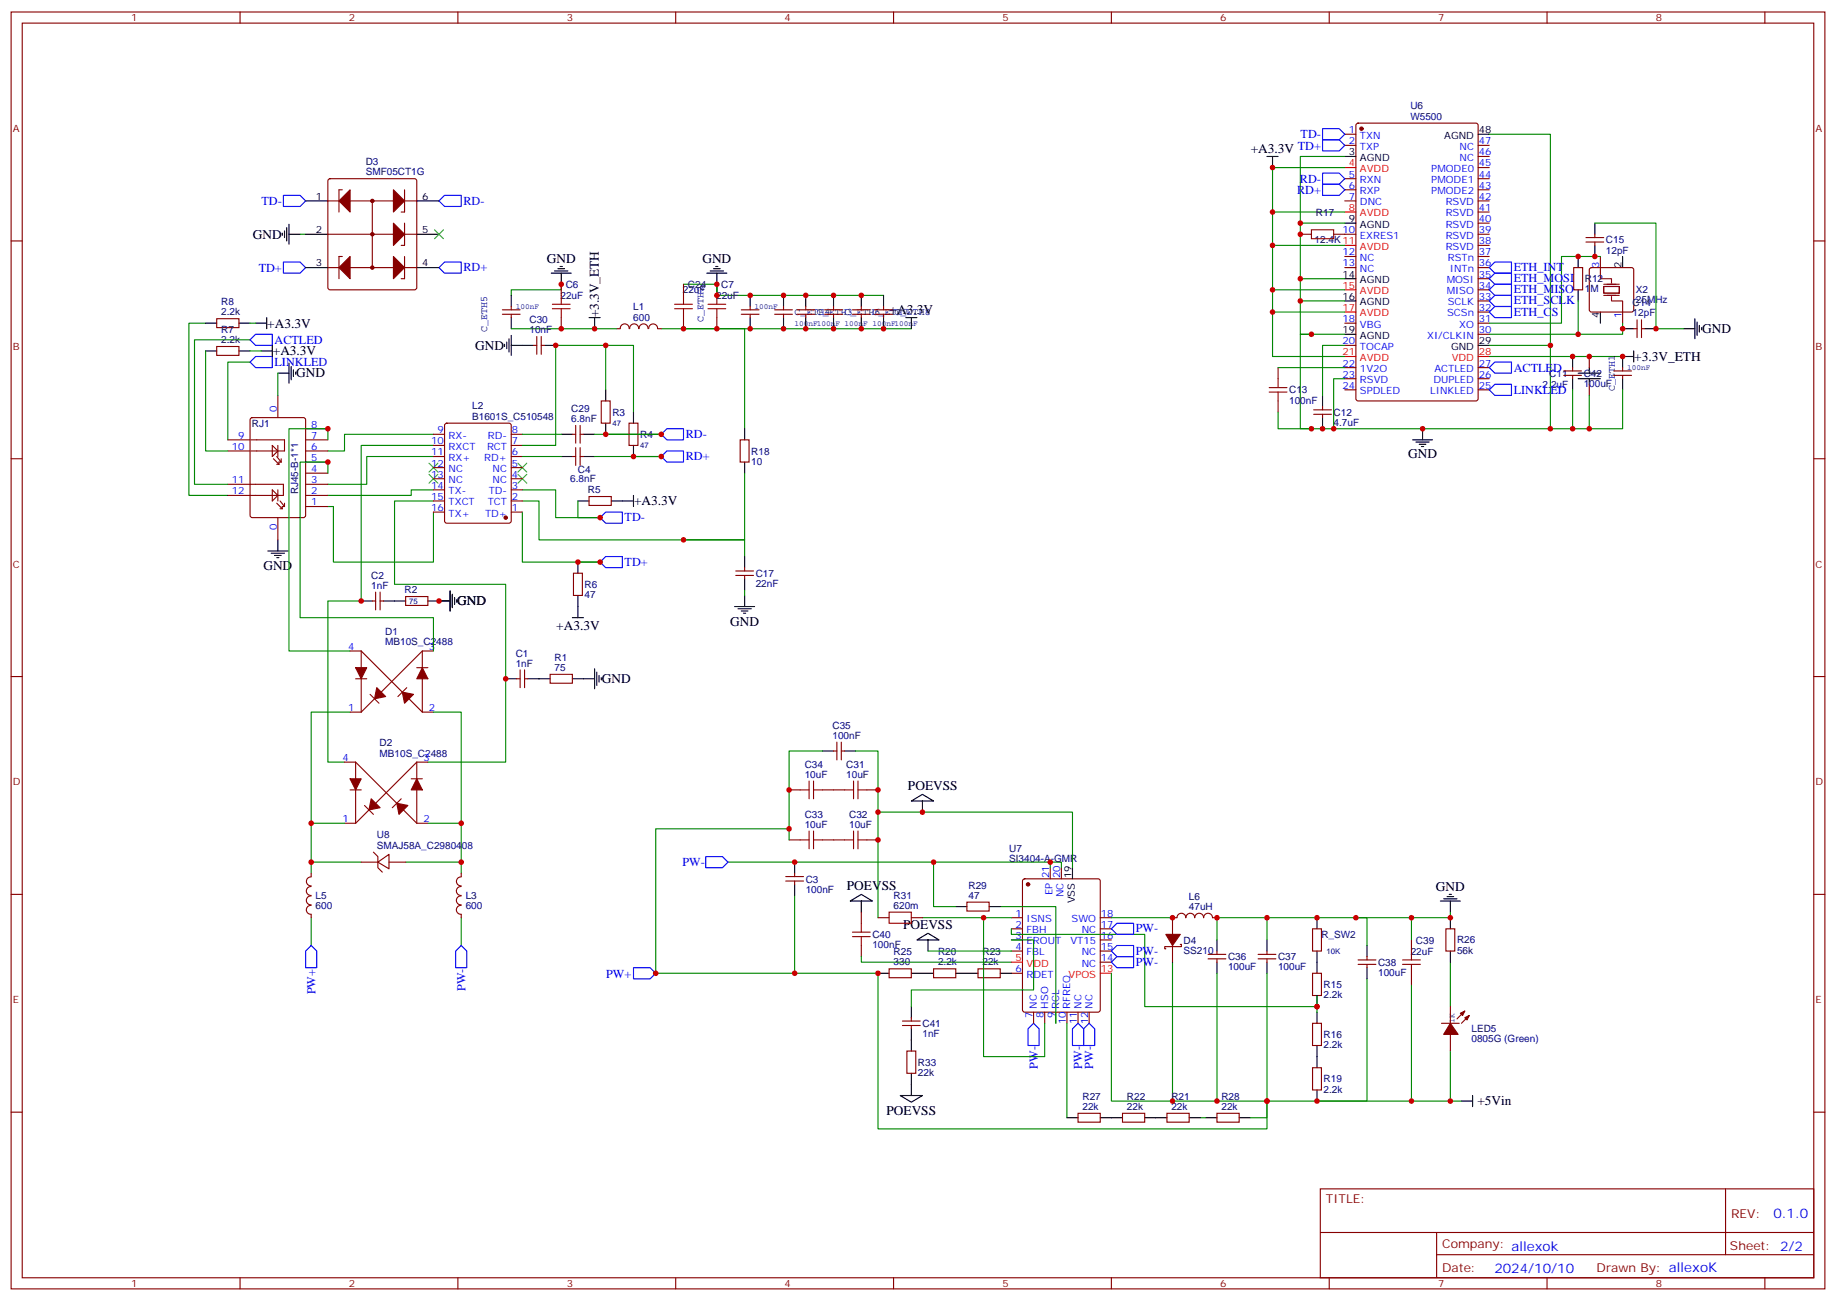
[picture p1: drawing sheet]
<svg xmlns="http://www.w3.org/2000/svg" width="583mm" height="413mm" viewBox="0 0 583 413" stroke-linecap="round" stroke-linejoin="round" font-family="sans-serif">
<g fill="none" stroke="#870000" stroke-width=".35">
<path d="M3.5 3.8h575.8v405.4h-575.8zM7.1 7.3h568.6v398.3h-568.6zM76.2 3.8v3.5M145.3 3.8v3.5M214.5 3.8v3.5M283.6 3.8v3.5M352.8 3.8v3.5M421.9 3.8v3.5M491.1 3.8v3.5M560.2 3.8v3.5M3.5 76.5h3.6M575.7 76.5h3.6"/>
<path d="M245.9 98.4h5.6M245.9 99.8h5.6M248.7 97.3v1.1M248.7 99.8v1M68.8 101.2h7v2.8h-7zM68.8 110h7v2.8h-7zM3.5 145.6h3.6M575.7 145.6h3.6M3.5 214.8h3.6M575.7 214.8h3.6M3.5 283.9h3.6M575.7 283.9h3.6"/>
<path d="M3.5 353.1h3.6M575.7 353.1h3.6M419.1 377.4h156.6v28.2h-156.6zM547.7 377.4v20.9M419.1 391.2h156.5M456 398.3h119.6M456 391.2v14.2M76.2 405.6v3.6M145.3 405.6v3.6M214.5 405.6v3.6M283.6 405.6v3.6M352.8 405.6v3.6"/>
<path d="M421.9 405.6v3.6M491.1 405.6v3.6M560.2 405.6v3.6"/>
</g>
<path d="M95.2 74.4h1.8M65.3 102.6h-5.3v54.7h12.3M65.3 111.4v31.8h7M209.9 104.4h79.4" fill="none" stroke="#008700" stroke-width=".35"/>
<g fill="none" stroke="#000" stroke-width=".35">
<path d="M89.6 74v.7M90.3 73.3v2.1M91 72.2v4.3M91.7 71.2v6.3M91.7 74.4h3.5M248.7 93.8v3.5M65.3 102.6h3.5M65.3 111.4h3.5M75.8 102.6h3.6M75.8 111.4h3.6M88.2 118.5h3.5M91.7 115.3v6.3"/>
<path d="M92.4 116.3v4.3M93.1 117.4v2.1M93.8 118.1v.7M248.7 100.8v3.6"/>
</g>
<path d="M90 62h5.2l1.8 1.8-1.8 1.7h-5.2zM141.1 62h5.3v3.5h-5.3l-1.8-1.7zM90 83.2h5.2l1.8 1.7-1.8 1.8h-5.2zM141.1 83.2h5.3v3.5h-5.3l-1.8-1.8z" fill="none" stroke="#00f" stroke-width=".35"/>
<path d="M104.3 56.9l.5-.2h26.8l.5 .2 .2 .5v33.9l-.2 .5-.5 .2h-26.8l-.5-.2-.2-.5v-33.9z" fill="#fff" stroke="#870000" stroke-width=".35"/>
<g fill="none" stroke="#000" stroke-width=".35">
<path d="M402.2 49.7h3.5M403.9 49.7v3.5M426.9 49.7h3.5M469.2 42.6h3.5M97 63.8h7.1M97 74.4h7.1M132.3 63.8h7M132.3 74.4h7M426.9 70.8h3.5M506.2 70.8v3.6M506.2 77.9v3.5M97 84.9h7.1"/>
<path d="M132.3 84.9h7M162.3 93.8v3.5M175 86.7h6.3M176 86h4.3M177.1 85.3h2.1M177.8 84.6h.7M178.2 86.7v3.5M224.4 86.7h6.3M225.4 86h4.3M226.5 85.3h2.1M227.2 84.6h.7M227.5 86.7v3.5"/>
<path d="M238.1 93.8v3.5M255.8 93.8v3.5M264.6 93.8v3.5M273.4 93.8v3.5M280.5 93.8v3.5M426.9 88.5h3.5M426.9 95.5h3.5M500.9 81.4v3.5M500.9 92v3.5M508 99.1v3.5M515.1 81.4v3.5M81.1 102.6h3.6"/>
<path d="M82.9 111.4h3.5M84.7 100.8v3.6M86.4 109.6v3.6M160.2 109.3v.7M160.9 108.6v2.1M161.6 107.5v4.3M162.3 100.8v3.6M162.3 106.5v6.3M162.3 109.6h7M172.9 109.6h3.5M187 100.8h3.5M188.7 100.8v3.6"/>
<path d="M238.1 100.8v3.6M255.8 100.8v3.6M264.6 100.8v3.6M273.4 100.8v3.6M280.5 100.8v3.6M287.5 100.8h3.5M289.3 100.8v3.6M426.9 106.1h3.5M469.2 109.6h3.5M499.2 113.2v3.5M500.9 118.5h7.1M504.5 116.7v1.8"/>
<path d="M515.1 104.4h3.5M518.6 113.2h-3.5v3.5M518.6 111.4v3.5M522.1 104.4h3.5M534.5 104.4h3.5M538 101.2v6.3M538.7 102.2v4.3M539.4 103.3v2.1M540.1 104v.7M178.2 137.9h3.5M185.2 137.9h3.5M192.3 123.8v3.5"/>
<path d="M192.3 134.3v3.6M201.1 130.8v3.5M236.4 136.1v3.5M419.8 125.5v3.5M419.8 132.6v3.5M448.4 139.6h6.3M451.6 136.1v3.5M499.2 120.2v3.6M500.9 120.2h7.1M504.5 120.2v1.8M515.1 120.2v3.6M178.2 144.9h3.5"/>
<path d="M183.4 159h3.6M185.2 144.9h3.5M194 159h7.1M201.1 141.4v3.5M201.1 157.3v3.5M236.4 146.7v3.5M449.4 140.3h4.3M450.5 141h2.1M451.2 141.7h.7M85 174.9h6.4M86.1 175.6h4.2M87.1 176.3h2.2"/>
<path d="M87.8 177h.7M88.2 171.4v3.5M183.4 178.4v3.6M236.4 176.7v3.5M114.7 190.8h3.5M121.7 190.8h7.1M135.8 190.8h7.1M142.9 187.6v6.4M143.6 188.7v4.2M144.3 189.7v2.1M145 190.4v.7M181.7 196.1h3.5"/>
<path d="M183.4 189v7.1M233.2 192.5h6.3M234.2 193.3h4.3M235.3 194h2.1M236 194.7h.7M236.4 183.7v3.6M236.4 189v3.5M160.5 215.5h3.5M167.6 215.5h7M181.7 215.5h7M188.7 212.3v6.4M189.4 213.4v4.2"/>
<path d="M190.1 214.4v2.1M190.9 215.1v.7M261.1 238.4h3.5M268.1 238.4h3.5M289.3 254.3l3.5-2.1 3.5 2.1zM292.8 254.3v3.5M252.2 273.7v3.5M340.4 275.4v3.6M252.2 280.7v3.6M269.9 286l3.5-2.1 3.5 2.1zM273.4 286v3.6M291 298.4l3.6-2.1 3.5 2.1z"/>
<path d="M294.6 298.4v3.5M303.4 287.8h3.5M314 287.8h3.5M386.3 298.4v3.5M402.2 298.4v3.5M418 291.3v3.6M457.2 286h6.3M458.3 285.3h4.2M459.3 284.6h2.1M460 283.9h.7M460.4 286v3.6M460.4 291.3v3.6"/>
<path d="M278.7 309h3.5M289.3 319.5v3.6M289.3 309h7M303.4 309h7M317.5 309h3.5M386.3 305.4v3.6M402.2 305.4v3.6M418 301.9v7.1M418 316v3.5M433.9 300.1v3.6M433.9 307.2v3.5M460.4 301.9v3.5"/>
<path d="M289.3 326.6v7.1M418 321.3v3.5M418 331.9v7M285.8 347.8h7l-3.5 2.1zM289.3 340.7v7.1M338.7 354.8h3.5M349.2 354.8h7.1M363.4 354.8h7M377.5 354.8h3.5M382.8 354.8h3.5M393.3 354.8h3.6M418 346v3.5"/>
<path d="M463.9 349.5h3.5M467.4 347.8v3.5"/>
</g>
<g fill="none" stroke="#870000" stroke-width=".35">
<path d="M430.6 39.3l.5-.2h37.4l.6 .4 .1 87.1-.5 .6-37.6 .1-.7-.5v-87zM426.9 42.6h3.5M426.9 46.1h3.5M426.9 56.7h3.5M469.2 46.1h3.5M469.2 56.7h3.5M469.2 53.2h3.5M469.2 49.7h3.5M104.1 63.8h28.2M104.1 74.4h28.2M108.7 60.3h-1.1v7M118.2 63.8v21.1"/>
<path d="M128.4 60.3v7h-1M128.4 70.8v7.1h-1M412.7 74.4h3.6M423.3 74.4h7.1M426.9 63.8h3.5M426.9 60.3h3.5M469.2 63.8h3.5M469.2 74.4h3.5M469.2 60.3h3.5M469.2 67.3h3.5M469.2 77.9h3.5M469.2 70.8h3.5"/>
<path d="M503.4 75.4h5.7M503.4 76.8h5.7M506.2 74.4v1M506.2 76.8v1.1M104.1 84.9h28.2M108.7 81.4h-1.1v7.1M128.4 81.4v7.1h-1M159.5 99.8h5.6M159.5 98.4h5.6M162.3 97.3v1.1M162.3 99.8v1M178.2 90.2v3.6"/>
<path d="M217 90.2v3.6M227.5 90.2v3.6M235.3 99.8h5.6M235.3 98.4h5.6M238.1 97.3v1.1M238.1 99.8v1M252.9 99.8h5.7M252.9 98.4h5.7M255.8 97.3v1.1M255.8 99.8v1M261.8 99.8h5.6M261.8 98.4h5.6"/>
<path d="M264.6 97.3v1.1M264.6 99.8v1M270.6 99.8h5.6M270.6 98.4h5.6M273.4 97.3v1.1M273.4 99.8v1M277.6 99.8h5.7M277.6 98.4h5.7M280.5 97.3v1.1M280.5 99.8v1M426.9 84.9h3.5M426.9 81.4h3.5"/>
<path d="M469.2 84.9h3.5M469.2 88.5h3.5M469.2 81.4h3.5M469.2 99.1h3.5M469.2 95.5h3.5M469.2 92h3.5M499.5 84.9h2.9v7.1h-2.9zM504.7 85.2l.5-.3h12.7l.5 .3 .2 .5v12.7l-.3 .5-.4 .2h-12.7l-.5-.3-.2-.4v-12.7zM508 81.4v3.5M515.1 99.1v3.5M169.3 109.6h1.1M170.4 106.8v5.7"/>
<path d="M171.8 109.6h1.1M171.8 106.8v5.7M178.2 100.8v3.6M199.7 104.3a1.41 1.41 0 0 0-1.4-1.5 1.41 1.41 0 0 0-1.4 1.5l-1.1 .1M199.9 104.3a1.41 1.41 0 0 1 1.4-1.5 1.41 1.41 0 0 1 1.4 1.5M202.9 104.3a1.41 1.41 0 0 1 1.4-1.5 1.41 1.41 0 0 1 1.4 1.5M205.9 104.3a1.41 1.41 0 0 1 1.4-1.5 1.41 1.41 0 0 1 1.4 1.5M208.8 104.4h1.1M217 100.8v3.6M227.5 100.8v3.6M405.7 116.7v3.5M426.9 102.6h3.5"/>
<path d="M426.9 109.6h3.5M426.9 116.7h3.5M469.2 102.6h3.5M469.2 116.7h3.5M469.2 106.1h3.5M496.4 119.2h5.6M496.4 117.8h5.6M499.2 116.7v1.1M499.2 119.2v1M504.5 113.2v3.5M512.2 119.2h5.7M512.2 117.8h5.7"/>
<path d="M515.1 116.7v1.1M515.1 119.2v1M518.6 104.4h1M519.6 101.5v5.7M521.1 104.4h1M521.1 101.5v5.7M72.3 139.6h7.1M79.6 132.8l.5-.2h16.2l.7 .4v30.6l-.4 .7h-16.5l-.7-.4v-30.6zM79.7 139.6h10.6v3.6h-10.6M88.2 125.5v7.1M97 139.6h7.1M97 136.1h7.1"/>
<path d="M137.6 137.9h3.5M141.3 134.5l.5-.2h19.8l.6 .5 .1 30.6-.5 .6-20 .1-.6-.5-.1-30.6zM162.3 137.9h3.5M181.7 137.9h1M182.7 135v5.7M184.1 137.9h1.1M184.1 135v5.7M190.9 127.3h2.8v7h-2.8zM199.7 134.3h2.8v7.1h-2.8zM234.9 139.6h2.9v7.1h-2.9zM405.7 127.3v3.5M417 131.5h5.6"/>
<path d="M417 130.1h5.6M419.8 129v1.1M419.8 131.5v1.1M426.9 120.2h3.5M426.9 123.8h3.5M469.2 120.2h3.5M469.2 123.8h3.5M504.5 122v3.5M72.3 143.2h7.1M72.3 153.7h17.7v3.6h-17.7M86.4 141.4l1.8 1.8-1.8 1.7zM86.4 155.5l1.8 1.8-1.8 1.7z"/>
<path d="M86.8 145.6l1.7 1.8M87.8 144.9l1.5 1.8M87.8 147.4h.7M87.8 159.7l1.8 1.8M88.2 141.4v3.5M88.2 155.5v3.5M88.9 159l1.4 1.8M89.3 146.7h-.8v.7M89.3 145.6v1.1M90.3 159.7v1.1M97 143.2h7.1M97 153.7h7.1"/>
<path d="M97 157.3h7.1M97 146.7h7.1M97 150.2h7.1M137.6 159h3.5M137.6 155.5h3.5M137.6 152h3.5M137.6 148.4h3.5M137.6 144.9h3.5M137.6 141.4h3.5M162.3 159h3.5M162.3 155.5h3.5M162.3 152h3.5"/>
<path d="M162.3 148.4h3.5M162.3 144.9h3.5M162.3 141.4h3.5M181.7 144.9h1M182.7 142.1v5.6M184.1 144.9h1.1M184.1 142.1v5.6M187 157.6h7v2.8h-7zM88.2 164.3v7.1M88.9 161.5h.7M90.3 160.8h-.7v.7M97 160.8h7.1"/>
<path d="M137.6 162.6h3.5M162.3 162.6h3.5M118.2 190.8h1M119.2 188v5.6M120.6 188v5.6M120.6 190.8h1.1M128.8 189.4h7v2.8h-7zM182 182h2.9v7h-2.9zM233.5 182.7h5.7M233.5 181.3h5.7M236.4 180.2v1.1M236.4 182.7v1"/>
<path d="M111.1 206.7h3.6M112.9 215.5h3.5M114.7 206.7l19.4 19.4M114.7 206.7v19.4M129.1 218.3l-2.8 2.8M132.3 211.9h3.5M134.1 206.7h3.5M134.1 206.7v19.4M134.1 206.7l-19.4 19.4M164 215.5h1.1M165.1 212.7v5.6M166.5 212.7v5.6"/>
<path d="M166.5 215.5h1.1M174.6 214.1h7.1v2.8h-7.1zM111.1 226.1h3.6M117.5 220.4l2.8 2.8M134.1 226.1h3.5M264.6 238.4h1M265.6 235.6v5.6M267.1 235.6v5.6M267.1 238.4h1M109.4 241.9h3.5M111.1 250.8h3.6M112.9 241.9l19.4 19.4"/>
<path d="M112.9 241.9v19.4M115.7 255.7l2.8 2.8M127.4 253.6l-2.9 2.8M130.5 247.2h3.6M132.3 241.9h3.5M132.3 241.9v19.4M132.3 241.9l-19.4 19.4M250.5 250.8h3.5M261.1 250.8h7M275.2 250.8h3.5M98.8 278.4a1.41 1.41 0 0 0-1.5 1.4 1.41 1.41 0 0 0 1.5 1.4M98.8 277.2v1.1"/>
<path d="M109.4 261.3h3.5M114.7 273.7h5.2M118.5 270.5l1.4 1.4v3.5l1.5 1.5M119.9 273.7l3.6-2.5v4.6zM123.5 273.7h5.3M132.3 261.3h3.5M146.4 278.4a1.41 1.41 0 0 0-1.5 1.4 1.41 1.41 0 0 0 1.5 1.4M146.4 277.2v1.1M249.4 279.7h5.7M249.4 278.3h5.7M250.5 266.6h3.5M252.2 277.2v1.1"/>
<path d="M252.2 279.7v1M261.1 266.6h7M275.2 266.6h3.5M324.8 279.2l.5-.2h23.2l.7 .4v41.2l-.4 .7h-23.5l-.7-.5v-41.1zM333.4 275.4v3.6M336.9 275.4v3.6M98.8 284.4a1.41 1.41 0 0 0-1.6 1.4 1.41 1.41 0 0 0 1.6 1.4M98.8 281.4a1.41 1.41 0 0 0-1.6 1.4 1.41 1.41 0 0 0 1.6 1.4M98.8 287.4a1.41 1.41 0 0 0-1.6 1.4 1.41 1.41 0 0 0 1.6 1.4M98.8 290.3v1M146.4 284.4a1.41 1.41 0 0 0-1.5 1.4 1.41 1.41 0 0 0 1.5 1.4M146.4 281.4a1.41 1.41 0 0 0-1.5 1.4 1.41 1.41 0 0 0 1.5 1.4"/>
<path d="M146.4 287.4a1.41 1.41 0 0 0-1.5 1.4 1.41 1.41 0 0 0 1.5 1.4M146.4 290.3v1M273.4 289.6v3.5M278.7 291.3h3.5M289.3 291.3h3.5M306.9 286.4h7.1v2.8h-7.1zM321 291.3h3.6M321 294.9h3.6M321 298.4h3.6M349.2 291.3h3.6M349.2 294.9h3.6M349.2 298.4h3.6"/>
<path d="M374.6 299.8h.4v.7h-5.3v.7h.4M386.3 291.3h-1.4a1.41 1.41 0 0 0-1.4-1.4 1.41 1.41 0 0 0-1.4 1.4 1.41 1.41 0 0 0-1.5-1.4 1.41 1.41 0 0 0-1.4 1.4 1.41 1.41 0 0 0-1.4-1.4 1.41 1.41 0 0 0-1.4 1.4 1.41 1.41 0 0 0-1.4-1.4 1.41 1.41 0 0 0-1.4 1.4h-1.4v5.3M416.6 294.9h2.9v7h-2.9zM448 298.4v3.5M459 294.9h2.8v7h-2.8zM273.4 300.1v3.6M282.2 307.6h7.1v2.8h-7.1zM296.3 307.6h7.1v2.8h-7.1zM310.4 307.6h7.1v2.8h-7.1zM321 301.9h3.6M321 309h3.6M349.2 301.9h3.6"/>
<path d="M349.2 305.4h3.6M372.2 300.1v5.3M383.5 304.4h5.6M383.5 303h5.6M386.3 301.9v1.1M386.3 304.4v1M399.3 304.4h5.7M399.3 303h5.7M402.2 301.9v1.1M402.2 304.4v1M416.6 309h2.9v7h-2.9zM431.1 306.1h5.6"/>
<path d="M431.1 304.7h5.6M433.9 303.7v1M433.9 306.1v1.1M448 309v3.5M460.4 319.5v5.3M286.5 325.5h5.6M286.5 324.1h5.6M287.9 333.7h2.8v7h-2.8zM289.3 323.1v1M289.3 325.5v1.1M328.1 321.3v3.5M331.6 321.3v3.5"/>
<path d="M335.1 321.3v3.5M338.7 321.3v3.5M342.2 321.3v3.5M345.7 321.3v3.5M416.6 324.8h2.9v7.1h-2.9zM416.6 338.9h2.9v7.1h-2.9zM457.6 324.8h5.6M460.4 328.4v5.3M465 321l-2.5 2.4M466.4 322.4l-2.5 2.4M342.2 353.4h7v2.8h-7zM356.3 353.4h7.1v2.8h-7.1z"/>
<path d="M370.4 353.4h7.1v2.8h-7.1zM386.3 353.4h7v2.8h-7z"/>
<circle cx="118.2" cy="74.4" r=".35"/>
<circle cx="118.2" cy="63.8" r=".35"/>
<circle cx="118.2" cy="84.9" r=".35"/>
</g>
<g fill="#870000" stroke="#870000" stroke-width=".35">
<path d="M107.6 63.8l3.5-3.5v7z"/>
<path d="M124.9 60.3l3.5 3.5-3.5 3.5z"/>
<path d="M124.9 81.4l3.5 3.5-3.5 3.6z"/>
<path d="M111.1 81.4v7.1l-3.5-3.6z"/>
<path d="M124.9 70.8l3.5 3.6-3.5 3.5z"/>
<path d="M370.1 296.6h4.5l-2.4 3.5z"/>
<path d="M127.7 219.7l3.5 .7-2.8 2.8z"/>
<path d="M119.6 218.3l2.8 2.8-3.5 .7z"/>
<path d="M134.1 211.9l1.7 3.6h-3.5z"/>
<path d="M112.9 211.9h3.5l-1.7 3.6z"/>
<path d="M125.9 255l3.6 .7-2.9 2.8z"/>
<path d="M117.8 253.6l2.8 2.8-3.5 .7z"/>
<path d="M132.3 247.2l1.8 3.6h-3.6z"/>
<path d="M111.1 247.2h3.6l-1.8 3.6z"/>
<path d="M463.5 321.7l1.5-.7-.7 1.4z"/>
<path d="M465 323.1l1.4-.7-.7 1.4z"/>
<path d="M460.4 324.8l2.4 3.6h-4.5z"/>
<circle cx="118.2" cy="63.8" r=".53"/>
<circle cx="118.2" cy="74.4" r=".53"/>
<circle cx="118.2" cy="84.9" r=".53"/>
<circle cx="160.5" cy="164.3" r=".53"/>
<circle cx="432.2" cy="40.9" r=".53"/>
<circle cx="326.3" cy="280.7" r=".53"/>
</g>
<g fill="none" stroke="#008700" stroke-width=".35">
<path d="M426.9 49.7h-14.2v21.1M426.9 53.2h-23v14.1h23M472.7 42.6h19.4v67M403.9 67.3v10.6h23M403.9 77.9v14.1h23M426.9 70.8h-14.2v17.7M506.2 70.8h19.4v33.6h8.9M178.2 90.2v1.8h-15.9v1.8M217 90.2h10.5v3.6M227.5 90.2v3.6h53M403.9 92v7.1h23M403.9 99.1v14.1h23"/>
<path d="M412.7 95.5h14.2M426.9 88.5h-14.2v17.6h3.6M500.9 95.5v10.6M508 81.4h-12.3v21.2h-23M79.4 107.9h-17.7v45.8h10.6M79.4 114.9h-7.1v24.7M79.4 102.6h1.7M79.4 111.4h3.5M88.2 118.5v7M162.3 104.4h33.5M192.3 109.6v14.2M217 104.4h19.4v31.7"/>
<path d="M405.7 116.7h21.2M426.9 106.1h-14.2v30h79.4v-26.5h-19.4M426.9 109.6h-7.1v15.9M472.7 113.2h42.4M515.1 102.6v3.5h-42.4M104.1 139.6v-3.5h-12.4v70.6h19.4M137.6 137.9h-28.2v5.3h-5.3M165.8 137.9h12.4M188.7 137.9h21.2M201.1 130.8v-21.2h-24.7v31.8h-10.6M405.7 130.8v5.3h10.6M426.9 120.2h-3.6v15.9"/>
<path d="M499.2 123.8v12.3M504.5 125.5v10.6M515.1 123.8v12.3h-23M104.1 150.2v-3.5h-8.9v49.4h42.4v10.6M137.6 159h-12.4v26.5h35.3v56.4h-24.7M137.6 141.4h-22.9v49.4h-10.6v51.1h5.3M137.6 144.9h-21.2v8.8h-12.3M137.6 155.5h-7.1v1.8h-26.4M165.8 155.5h10.6v8.8h14.1h-7.1v-5.3M165.8 159h5.3v12.4h65.3v5.3M165.8 144.9h12.4M188.7 144.9h21.2"/>
<path d="M236.4 150.2v21.2h-19.4M104.1 160.8h1.7v17.6h31.8v-15.8M165.8 162.6v15.8h24.7h-7.1M236.4 187.3v1.7M111.1 226.1h-12.3v35.2h10.6M137.6 226.1h8.8v35.2h-10.6M261.1 238.4h-10.6v28.2M271.6 238.4h7.1v19.4M98.8 273.7h15.9M98.8 261.3v15.9M128.8 273.7h17.6M146.4 261.3v15.9"/>
<path d="M231.1 273.7h102.3v1.7M250.5 263.1h-42.4v45.9h44.1M296.3 273.7v14.1h7.1M333.4 273.7h3.5v1.7M340.4 275.4v-17.6h-61.7v33.5M98.8 291.3v8.8M146.4 291.3v8.8M252.2 284.3v24.7M292.8 291.3h19.4M317.5 287.8h17.6v37M321 291.3h-8.8v44.1h19.4v-10.6M321 294.9v1.7h42.4v22.9h54.6v-3.5"/>
<path d="M321 298.4h7.1v15.9h-38.8v5.2M352.8 291.3h19.4M386.3 298.4v-7.1h15.9v7.1M402.2 291.3h31.7v8.8M430.4 291.3h17.6v7.1M460.4 289.6v1.7h-12.4M252.2 309h26.5v49.4h123.5v-8.9h-49.4v-40.5M273.4 303.7v1.7h47.6M294.6 301.9h26.4M372.2 305.4v44.1M386.3 309v40.5M402.2 309v40.5"/>
<path d="M418 319.5v1.8M433.9 310.7v38.8h-31.7M448 312.5v37M460.4 305.4v14.1M338.7 324.8v30M460.4 333.7v15.8h-42.4M381 354.8h1.8M402.2 349.5v5.3h-5.3M460.4 349.5h3.5"/>
</g>
<g fill="none" stroke="#a10000" stroke-width=".35">
<path d="M416.3 73h7v2.8h-7zM175.3 98h5.7M175.3 96.6h5.7M178.2 93.8v2.8M178.2 98v2.8M214.1 98h5.7M214.1 96.6h5.7M217 93.8v2.8M217 98v2.8M224.7 98h5.7M224.7 96.6h5.7M227.5 93.8v2.8"/>
<path d="M227.5 98v2.8M402.9 124.5h5.6M402.9 123h5.6M405.7 120.2v2.8M405.7 124.5v2.8M254 250.8h2.8M256.8 247.9v5.7M258.2 250.8h2.9M258.2 247.9v5.7M268.1 250.8h2.8M270.9 247.9v5.7M272.3 247.9v5.7"/>
<path d="M272.3 250.8h2.9M254 266.6h2.8M256.8 263.8v5.7M258.2 266.6h2.9M258.2 263.8v5.7M268.1 266.6h2.8M270.9 263.8v5.7M272.3 263.8v5.7M272.3 266.6h2.9M270.6 297.3h5.6M270.6 295.9h5.6M273.4 293.1v2.8"/>
<path d="M273.4 297.3v2.8M282.2 289.6h7.1v3.5h-7.1zM445.2 306.1h5.6M445.2 304.7h5.6M448 301.9v2.8M448 306.1v2.9"/>
</g>
<g fill="none" stroke="#00f" stroke-width=".35">
<path d="M419.8 40.9h5.3l1.8 1.7-1.8 1.8h-5.3zM419.8 44.4h5.3l1.8 1.7-1.8 1.8h-5.3zM419.8 58.5h5.3l1.8 1.8-1.8 1.7h-5.3zM419.8 55h5.3l1.8 1.7-1.8 1.8h-5.3zM472.7 95.5l1.8-1.7h5.3v3.5h-5.3zM472.7 88.5l1.8-1.8h5.3v3.5h-5.3zM472.7 92l1.8-1.8h5.3v3.6h-5.3zM472.7 99.1l1.8-1.8h5.3v3.5h-5.3zM472.7 84.9l1.8-1.7h5.3v3.5h-5.3zM81.1 113.2h5.3v3.5h-5.3l-1.7-1.8zM81.1 106.1h5.3v3.5h-5.3l-1.7-1.7zM472.7 116.7l1.8-1.8h5.3v3.6h-5.3z"/>
<path d="M209.9 137.9l1.8-1.8h5.3v3.5h-5.3zM472.7 123.8l1.8-1.8h5.3v3.5h-5.3zM209.9 144.9l1.8-1.7h5.3v3.5h-5.3zM190.5 164.3l1.8-1.7h5.3v3.5h-5.3zM190.5 178.4l1.8-1.7h5.3v3.5h-5.3zM224 271.9h5.3l1.8 1.8-1.8 1.7h-5.3zM352.8 294.9l1.7-1.8h5.3v3.5h-5.3zM98.8 300.1l1.7 1.8v5.3h-3.5v-5.3zM146.4 300.1l1.8 1.8v5.3h-3.6v-5.3zM201.1 307.2h5.3l1.7 1.8-1.7 1.7h-5.3zM352.8 305.4l1.7-1.7h5.3v3.5h-5.3zM354.5 300.1h5.3v3.6h-5.3l-1.7-1.8z"/>
<path d="M326.3 326.6l1.8-1.8 1.7 1.8v5.3h-3.5zM342.2 324.8l1.8 1.8v5.3h-3.6v-5.3zM345.7 324.8l1.8 1.8v5.3h-3.5v-5.3z"/>
</g>
<path d="M137.9 73l2.9 2.8M140.8 73l-2.9 2.8M136.2 147l2.8 2.9M136.2 150.6l2.8 2.8M139 147l-2.8 2.9M139 150.6l-2.8 2.8M164.4 150.6l2.8 2.8M164.4 147l2.8 2.9M167.2 150.6l-2.8 2.8M167.2 147l-2.8 2.9" fill="none" stroke="#3c3" stroke-width=".35"/>
<path d="M426.9 53.2h3.5M426.9 67.3h3.5M426.9 77.9h3.5M426.9 92h3.5M426.9 99.1h3.5M426.9 113.2h3.5M469.2 113.2h3.5M321 305.4h3.6M349.2 309h3.6" fill="none" stroke="#f00" stroke-width=".35"/>
<path d="M508 84.9v3.6h3.5v1.4M509.1 90.9h4.9v2.2h-4.9zM509.1 93.8h4.9M509.1 90.2h4.9M511.5 94.1v1.4h3.6v3.6" fill="none" stroke="#870012" stroke-width=".35"/>
<g fill="#c00">
<circle cx="178.2" cy="104.4" r=".88"/>
<circle cx="178.2" cy="90.2" r=".88"/>
<circle cx="227.5" cy="104.4" r=".88"/>
<circle cx="227.5" cy="90.2" r=".88"/>
<circle cx="238.1" cy="93.8" r=".88"/>
<circle cx="248.7" cy="104.4" r=".88"/>
<circle cx="238.1" cy="104.4" r=".88"/>
<circle cx="217" cy="104.4" r=".88"/>
<circle cx="416.3" cy="106.1" r=".88"/>
<circle cx="492.1" cy="109.6" r=".88"/>
<circle cx="451.6" cy="136.1" r=".88"/>
<circle cx="403.9" cy="53.2" r=".88"/>
<circle cx="403.9" cy="67.3" r=".88"/>
<circle cx="403.9" cy="77.9" r=".88"/>
<circle cx="403.9" cy="92" r=".88"/>
<circle cx="403.9" cy="99.1" r=".88"/>
<circle cx="504.5" cy="113.2" r=".88"/>
<circle cx="492.1" cy="136.1" r=".88"/>
<circle cx="504.5" cy="136.1" r=".88"/>
<circle cx="419.8" cy="136.1" r=".88"/>
<circle cx="423.3" cy="136.1" r=".88"/>
<circle cx="416.3" cy="136.1" r=".88"/>
<circle cx="515.1" cy="104.4" r=".88"/>
<circle cx="506.2" cy="81.4" r=".88"/>
<circle cx="525.6" cy="104.4" r=".88"/>
<circle cx="500.9" cy="81.4" r=".88"/>
<circle cx="500.9" cy="106.1" r=".88"/>
<circle cx="412.8" cy="88.5" r=".88"/>
<circle cx="412.8" cy="70.8" r=".88"/>
<circle cx="412.8" cy="74.4" r=".88"/>
<circle cx="412.8" cy="95.5" r=".88"/>
<circle cx="217" cy="171.4" r=".88"/>
<circle cx="208.1" cy="309" r=".88"/>
<circle cx="278.7" cy="309" r=".88"/>
<circle cx="252.2" cy="309" r=".88"/>
<circle cx="460.4" cy="349.5" r=".88"/>
<circle cx="448" cy="349.5" r=".88"/>
<circle cx="418" cy="291.3" r=".88"/>
<circle cx="418" cy="319.5" r=".88"/>
<circle cx="418" cy="349.5" r=".88"/>
<circle cx="402.2" cy="349.5" r=".88"/>
<circle cx="372.2" cy="349.5" r=".88"/>
<circle cx="386.3" cy="349.5" r=".88"/>
<circle cx="312.2" cy="291.3" r=".88"/>
<circle cx="278.7" cy="266.6" r=".88"/>
<circle cx="250.5" cy="263.1" r=".88"/>
<circle cx="402.2" cy="291.3" r=".88"/>
<circle cx="430.4" cy="291.3" r=".88"/>
<circle cx="333.4" cy="273.7" r=".88"/>
<circle cx="292.8" cy="257.8" r=".88"/>
<circle cx="278.7" cy="257.8" r=".88"/>
<circle cx="448" cy="291.3" r=".88"/>
<circle cx="139.3" cy="190.8" r=".88"/>
<circle cx="104.1" cy="146.7" r=".88"/>
<circle cx="98.8" cy="273.7" r=".88"/>
<circle cx="146.4" cy="273.7" r=".88"/>
<circle cx="146.4" cy="261.3" r=".88"/>
<circle cx="98.8" cy="261.3" r=".88"/>
<circle cx="104.1" cy="136.1" r=".88"/>
<circle cx="160.5" cy="215.5" r=".88"/>
<circle cx="114.7" cy="190.8" r=".88"/>
<circle cx="255.8" cy="104.4" r=".88"/>
<circle cx="264.6" cy="104.4" r=".88"/>
<circle cx="273.4" cy="104.4" r=".88"/>
<circle cx="248.7" cy="93.8" r=".88"/>
<circle cx="255.8" cy="93.8" r=".88"/>
<circle cx="264.6" cy="93.8" r=".88"/>
<circle cx="227.5" cy="93.8" r=".88"/>
<circle cx="176.4" cy="109.6" r=".88"/>
<circle cx="192.3" cy="109.6" r=".88"/>
<circle cx="499.2" cy="113.2" r=".88"/>
<circle cx="499.2" cy="136.1" r=".88"/>
<circle cx="280.5" cy="104.4" r=".88"/>
<circle cx="273.4" cy="93.8" r=".88"/>
<circle cx="209.9" cy="137.9" r=".88"/>
<circle cx="209.9" cy="144.9" r=".88"/>
<circle cx="183.4" cy="178.4" r=".88"/>
<circle cx="190.5" cy="178.4" r=".88"/>
<circle cx="188.7" cy="104.4" r=".88"/>
<circle cx="515.1" cy="113.2" r=".88"/>
<circle cx="252.2" cy="273.7" r=".88"/>
<circle cx="250.5" cy="250.8" r=".88"/>
<circle cx="278.7" cy="250.8" r=".88"/>
<circle cx="190.5" cy="164.3" r=".88"/>
<circle cx="201.1" cy="144.9" r=".88"/>
<circle cx="192.3" cy="137.9" r=".88"/>
<circle cx="386.3" cy="291.3" r=".88"/>
<circle cx="372.2" cy="291.3" r=".88"/>
<circle cx="460.4" cy="291.3" r=".88"/>
<circle cx="296.3" cy="273.7" r=".88"/>
</g>
<g font-size="4.2">
<text x="397" y="48.4">+A3.3V TD+</text>
<text x="80.3" y="75.8">GND</text>
<text x="173.6" y="83.4">GND</text>
<text x="223" y="83.4">GND</text>
<text x="190.1" y="100.8" transform="rotate(-90 190.1 100.8)">+3.3V_ETH</text>
<text x="282.4" y="99.6">+A3.3V</text>
<text x="84.8" y="104">+A3.3V</text>
<text x="540.3" y="105.7">GND</text>
<text x="86.6" y="112.8">+A3.3V</text>
<text x="150.8" y="111.1">GND</text>
<text x="94" y="119.8">GND</text>
<text x="518.8" y="114.6">+3.3V_ETH</text>
<text x="447" y="145.3">GND</text>
<text x="201.3" y="160.4">+A3.3V</text>
<text x="83.6" y="181">GND</text>
<text x="145.2" y="192.2">GND</text>
<text x="176.5" y="200.1">+A3.3V</text>
<text x="231.8" y="198.6">GND</text>
<text x="191" y="216.9">GND</text>
<text x="288.2" y="250.9">POEVSS</text>
<text x="268.8" y="282.7">POEVSS</text>
<text x="455.8" y="282.7">GND</text>
<text x="286.7" y="295">POEVSS</text>
<text x="281.4" y="353.9">POEVSS</text>
<text x="468.9" y="350.9">+5Vin</text>
</g>
<g font-size="4.2" fill="#00f">
<text x="562.9" y="386.7">0.1.0</text>
<text x="474.4" y="404">2024/10/10</text>
</g>
<g font-size="3.9" fill="#00f">
<text x="412.8" y="44">TD-</text>
<text x="412.6" y="58.1">RD-</text>
<text x="83" y="65.1">TD-</text>
<text x="147.1" y="65">RD-</text>
<text x="411.8" y="61.6">RD+</text>
<text x="82.1" y="86.3">TD+</text>
<text x="147.1" y="86.1">RD+</text>
<text x="480.5" y="86">ETH_INT</text>
<text x="480.5" y="89.6">ETH_MOSI</text>
<text x="480.5" y="93.1">ETH_MISO</text>
<text x="480.5" y="100.2">ETH_CS</text>
<text x="480.5" y="96.6">ETH_SCLK</text>
<text x="87.1" y="109.1">ACTLED</text>
<text x="87.1" y="116.1">LINKLED</text>
<text x="480.5" y="118">ACTLED</text>
<text x="480.5" y="125">LINKLED</text>
<text x="217.7" y="139.1">RD-</text>
<text x="217.7" y="146.1">RD+</text>
<text x="198.3" y="165.5">TD-</text>
<text x="198.3" y="179.6">TD+</text>
<text x="216.6" y="275">PW-</text>
<text x="360.5" y="296">PW-</text>
<text x="360.5" y="303.1">PW-</text>
<text x="192.4" y="310.3">PW+</text>
<text x="360.5" y="306.6">PW-</text>
<text x="100.1" y="315.7" transform="rotate(-90 100.1 315.7)">PW+</text>
<text x="147.7" y="314.6" transform="rotate(-90 147.7 314.6)">PW-</text>
<text x="329.4" y="339.3" transform="rotate(-90 329.4 339.3)">PW-</text>
<text x="343.5" y="339.3" transform="rotate(-90 343.5 339.3)">PW-</text>
<text x="347" y="339.3" transform="rotate(-90 347 339.3)">PW-</text>
</g>
<g font-size="3.9" fill="#800">
<text x="420.9" y="382">TITLE:</text>
<text x="549.5" y="386.7">REV:</text>
<text x="457.8" y="396.2">Company: allexok</text>
<text x="549.1" y="396.8">Sheet: 2/2</text>
<text x="457.8" y="403.9">Date:</text>
<text x="506.8" y="403.9">Drawn By: allexoK</text>
</g>
<g font-size="3.2" fill="#800">
<text x="41.6" y="6.8">1</text>
<text x="110.8" y="6.8">2</text>
<text x="179.9" y="6.8">3</text>
<text x="249.1" y="6.8">4</text>
<text x="318.2" y="6.8">5</text>
<text x="387.3" y="6.8">6</text>
<text x="456.5" y="6.8">7</text>
<text x="525.6" y="6.8">8</text>
<text x="4.1" y="41.9">A</text>
<text x="576.3" y="41.9">A</text>
<text x="4.1" y="111.1">B</text>
<text x="576.3" y="111.1">B</text>
<text x="4.1" y="180.2">C</text>
<text x="576.3" y="180.2">C</text>
<text x="4.1" y="249.3">D</text>
<text x="576.3" y="249.3">D</text>
<text x="4.1" y="318.5">E</text>
<text x="576.3" y="318.5">E</text>
<text x="41.6" y="408.6">1</text>
<text x="110.8" y="408.6">2</text>
<text x="179.9" y="408.6">3</text>
<text x="249.1" y="408.6">4</text>
<text x="318.2" y="408.6">5</text>
<text x="387.3" y="408.6">6</text>
<text x="456.5" y="408.6">7</text>
<text x="525.6" y="408.6">8</text>
</g>
<g font-size="3.2" fill="#000080">
<text x="447.7" y="34.6">U6</text>
<text x="447.7" y="38">W5500</text>
<text x="116.1" y="52.5">D3</text>
<text x="116.1" y="55.7">SMF05CT1G</text>
<text x="417.7" y="68.6">R17</text>
<text x="417.3" y="77.3">12.4K 11</text>
<text x="509.8" y="77.3">C15</text>
<text x="509.8" y="80.5">12pF</text>
<text x="503.1" y="89.6">R12</text>
<text x="177.9" y="94.9">22uF</text>
<text x="179.6" y="91.4">C6</text>
<text x="216.7" y="93.1">22uF</text>
<text x="218.4" y="91.4">C24</text>
<text x="227.3" y="94.9">22uF</text>
<text x="229" y="91.4">C7</text>
<text x="503.1" y="92.8">1M</text>
<text x="519.3" y="93.1">X2</text>
<text x="70.2" y="100.1">2.2k</text>
<text x="70.2" y="96.9">R8</text>
<text x="201" y="101.8">600</text>
<text x="201" y="98.5">L1</text>
<text x="252.2" y="100.1">C_ETH4</text>
<text x="259.3" y="100.1">C_ETH3</text>
<text x="268.1" y="100.1">C_ETH6</text>
<text x="276.9" y="100.1">C_ETH7</text>
<text x="284" y="100.1">C_ETH8</text>
<text x="518.2" y="100.5">12pF</text>
<text x="518.2" y="97.3">C14</text>
<text x="519.3" y="96.3">25MHz</text>
<text x="70.2" y="105.8">R7</text>
<text x="154.6" y="105.4" transform="rotate(-90 154.6 105.4)">C_ETH5</text>
<text x="168.1" y="105.8">10nF</text>
<text x="168.1" y="102.5">C30</text>
<text x="223.3" y="102.3" transform="rotate(-90 223.3 102.3)">C_ETH2</text>
<text x="70.2" y="108.9">2.2k</text>
<text x="491.8" y="119.6">C11</text>
<text x="502.7" y="119.6">C42</text>
<text x="409.2" y="124.9">C13</text>
<text x="489.7" y="123.2">2.2uF</text>
<text x="502.7" y="122.8">100uF</text>
<text x="512.6" y="124" transform="rotate(-90 512.6 124)">C_ETH1</text>
<text x="149.9" y="130">L2</text>
<text x="181.3" y="130.7">C29</text>
<text x="194.4" y="131.9">R3</text>
<text x="409.2" y="128.1">100nF</text>
<text x="423.3" y="131.9">C12</text>
<text x="80" y="135.5">RJ1</text>
<text x="149.9" y="133.3">B1601S_C510548</text>
<text x="181.3" y="134">6.8nF</text>
<text x="423.3" y="135.1">4.7uF</text>
<text x="203.2" y="139">R4</text>
<text x="238.5" y="147.6">10</text>
<text x="238.5" y="144.3">R18</text>
<text x="181" y="153.1">6.8nF</text>
<text x="183.4" y="150.2">C4</text>
<text x="94.6" y="157" transform="rotate(-90 94.6 157)">RJ45-B-1*1</text>
<text x="186.6" y="156.6">R5</text>
<text x="117.8" y="183.7">C2</text>
<text x="239.9" y="183.1">C17</text>
<text x="117.8" y="186.9">1nF</text>
<text x="128.4" y="188.4">R2</text>
<text x="185.6" y="189.8">47</text>
<text x="185.6" y="186.6">R6</text>
<text x="239.9" y="186.4">22nF</text>
<text x="122.3" y="201.7">D1</text>
<text x="122.3" y="204.9">MB10S_C2488</text>
<text x="163.7" y="208.4">C1</text>
<text x="176.1" y="209.8">R1</text>
<text x="163.7" y="211.6">1nF</text>
<text x="176.1" y="213">75</text>
<text x="264.2" y="231.3">C35</text>
<text x="120.5" y="236.9">D2</text>
<text x="264.2" y="234.5">100nF</text>
<text x="120.5" y="240.2">MB10S_C2488</text>
<text x="255.4" y="243.6">C34</text>
<text x="268.6" y="243.6">C31</text>
<text x="255.4" y="246.9">10uF</text>
<text x="268.6" y="246.9">10uF</text>
<text x="255.4" y="262.7">10uF</text>
<text x="255.4" y="259.5">C33</text>
<text x="269.5" y="262.7">10uF</text>
<text x="269.5" y="259.5">C32</text>
<text x="119.6" y="269.5">SMAJ58A_C2980408</text>
<text x="119.6" y="266.2">U8</text>
<text x="320.3" y="273.6">SI3404-A-GMR</text>
<text x="320.3" y="270.4">U7</text>
<text x="255.8" y="280.2">C3</text>
<text x="100.2" y="285.4">L5</text>
<text x="147.8" y="285.4">L3</text>
<text x="255.8" y="283.4">100nF</text>
<text x="283.6" y="285.3">R31</text>
<text x="307.4" y="285.3">47</text>
<text x="307.4" y="282.1">R29</text>
<text x="377.4" y="285.6">L6</text>
<text x="100.2" y="288.7">600</text>
<text x="147.8" y="288.7">600</text>
<text x="283.6" y="288.5">620m</text>
<text x="377.4" y="288.9">47uH</text>
<text x="276.9" y="297.7">C40</text>
<text x="375.7" y="299.6">D4</text>
<text x="419.4" y="297.8">R_SW2</text>
<text x="449.5" y="299.5">C39</text>
<text x="462.5" y="299.5">R26</text>
<text x="276.9" y="301">100nF</text>
<text x="283.6" y="303.3">R25</text>
<text x="297.8" y="303.2">R20</text>
<text x="311.9" y="303.2">R23</text>
<text x="375.7" y="302.8">SS210</text>
<text x="389.8" y="304.8">C36</text>
<text x="405.7" y="304.8">C37</text>
<text x="447.8" y="303">22uF</text>
<text x="462.5" y="302.7">56k</text>
<text x="283.6" y="306.5">330</text>
<text x="297.8" y="306.5">2.2k</text>
<text x="311.9" y="306.5">22k</text>
<text x="389.8" y="308">100uF</text>
<text x="405.7" y="308">100uF</text>
<text x="437.4" y="309.8">100uF</text>
<text x="437.4" y="306.5">C38</text>
<text x="420.2" y="316.9">2.2k</text>
<text x="420.2" y="313.6">R15</text>
<text x="292.8" y="329.2">1nF</text>
<text x="292.8" y="325.9">C41</text>
<text x="420.2" y="329.5">R16</text>
<text x="467.1" y="327.7">LED5</text>
<text x="420.2" y="332.7">2.2k</text>
<text x="467.1" y="330.9">0805G (Green)</text>
<text x="291.4" y="341.5">22k</text>
<text x="291.4" y="338.3">R33</text>
<text x="420.2" y="346.8">2.2k</text>
<text x="420.2" y="343.6">R19</text>
<text x="343.6" y="352.4">22k</text>
<text x="343.6" y="349.1">R27</text>
<text x="357.7" y="352.4">22k</text>
<text x="357.7" y="349.1">R22</text>
<text x="371.8" y="352.4">22k</text>
<text x="371.8" y="349.1">R21</text>
<text x="387.7" y="352.4">22k</text>
<text x="387.7" y="349.1">R28</text>
</g>
<g font-size="3.2" fill="#00f">
<text x="428.2" y="42.3">1</text>
<text x="428.2" y="45.8">2</text>
<text x="431.7" y="44">TXN</text>
<text x="431.7" y="47.6">TXP</text>
<text x="463.3" y="47.6">NC</text>
<text x="469.4" y="45.8">47</text>
<text x="463.3" y="51.1">NC</text>
<text x="469.4" y="52.8">45</text>
<text x="469.4" y="49.3">46</text>
<text x="428.2" y="56.4">5</text>
<text x="428.2" y="59.9">6</text>
<text x="431.7" y="58.1">RXN</text>
<text x="454.3" y="58.1">PMODE1</text>
<text x="454.3" y="54.6">PMODE0</text>
<text x="469.4" y="59.9">43</text>
<text x="469.4" y="56.4">44</text>
<text x="428.2" y="63.4">7</text>
<text x="431.7" y="61.7">RXP</text>
<text x="431.7" y="65.2">DNC</text>
<text x="454.3" y="61.7">PMODE2</text>
<text x="458.9" y="65.2">RSVD</text>
<text x="469.4" y="63.4">42</text>
<text x="458.9" y="68.7">RSVD</text>
<text x="469.4" y="70.5">40</text>
<text x="469.4" y="67">41</text>
<text x="426.2" y="74">10</text>
<text x="431.7" y="75.8">EXRES1</text>
<text x="458.9" y="75.8">RSVD</text>
<text x="458.9" y="72.2">RSVD</text>
<text x="469.4" y="77.5">38</text>
<text x="469.4" y="74">39</text>
<text x="426.2" y="81.1">12</text>
<text x="431.7" y="82.8">NC</text>
<text x="458.9" y="79.3">RSVD</text>
<text x="459.6" y="82.8">RSTn</text>
<text x="469.4" y="81.1">37</text>
<text x="426.2" y="84.6">13</text>
<text x="431.7" y="86.4">NC</text>
<text x="459.2" y="89.9">MOSI</text>
<text x="460.2" y="86.4">INTn</text>
<text x="469.4" y="88.1">35</text>
<text x="469.4" y="84.6">36</text>
<text x="507.6" y="84.9" transform="rotate(-90 507.6 84.9)">3</text>
<text x="459.2" y="93.4">MISO</text>
<text x="469.4" y="95.2">33</text>
<text x="469.4" y="91.7">34</text>
<text x="459.3" y="100.5">SCSn</text>
<text x="459.5" y="96.9">SCLK</text>
<text x="469.4" y="98.7">32</text>
<text x="514.7" y="101.1" transform="rotate(-90 514.7 101.1)">1</text>
<text x="426.2" y="102.2">18</text>
<text x="431.7" y="104">VBG</text>
<text x="453.1" y="107.5">XI/CLKIN</text>
<text x="463.2" y="104">XO</text>
<text x="469.4" y="105.8">30</text>
<text x="469.4" y="102.2">31</text>
<text x="426.2" y="109.3">20</text>
<text x="431.7" y="111.1">TOCAP</text>
<text x="426.2" y="116.3">22</text>
<text x="426.2" y="119.9">23</text>
<text x="431.7" y="118.1">1V2O</text>
<text x="455.3" y="118.1">ACTLED</text>
<text x="469.4" y="119.9">26</text>
<text x="469.4" y="116.3">27</text>
<text x="426.2" y="123.4">24</text>
<text x="431.7" y="121.6">RSVD</text>
<text x="431.7" y="125.2">SPDLED</text>
<text x="454" y="125.2">LINKLED</text>
<text x="455" y="121.6">DUPLED</text>
<text x="469.4" y="123.4">25</text>
<text x="87.8" y="130.8" transform="rotate(-90 87.8 130.8)">0</text>
<text x="98.8" y="135.7">8</text>
<text x="138.9" y="137.5">9</text>
<text x="162.5" y="137.5">8</text>
<text x="73.6" y="142.8">10</text>
<text x="75.6" y="139.3">9</text>
<text x="98.8" y="142.8">6</text>
<text x="98.8" y="139.3">7</text>
<text x="136.9" y="141">10</text>
<text x="142.4" y="139.3">RX-</text>
<text x="142.4" y="142.8">RXCT</text>
<text x="154.6" y="142.8">RCT</text>
<text x="154.9" y="139.3">RD-</text>
<text x="162.5" y="141">7</text>
<text x="98.8" y="149.9">4</text>
<text x="98.8" y="146.3">5</text>
<text x="136.9" y="144.6">11</text>
<text x="136.9" y="148.1">12</text>
<text x="142.4" y="146.3">RX+</text>
<text x="142.4" y="149.9">NC</text>
<text x="153.7" y="146.3">RD+</text>
<text x="156.4" y="149.9">NC</text>
<text x="162.5" y="148.1">5</text>
<text x="162.5" y="144.6">6</text>
<text x="73.6" y="153.4">11</text>
<text x="98.8" y="153.4">3</text>
<text x="136.9" y="151.6">13</text>
<text x="136.9" y="155.2">14</text>
<text x="142.4" y="153.4">NC</text>
<text x="156.4" y="153.4">NC</text>
<text x="162.5" y="155.2">3</text>
<text x="162.5" y="151.6">4</text>
<text x="73.6" y="156.9">12</text>
<text x="98.8" y="160.4">1</text>
<text x="98.8" y="156.9">2</text>
<text x="136.9" y="158.7">15</text>
<text x="142.4" y="156.9">TX-</text>
<text x="142.4" y="160.4">TXCT</text>
<text x="154.8" y="160.4">TCT</text>
<text x="155.1" y="156.9">TD-</text>
<text x="162.5" y="158.7">2</text>
<text x="136.9" y="162.2">16</text>
<text x="142.4" y="164">TX+</text>
<text x="154" y="164">TD+</text>
<text x="162.5" y="162.2">1</text>
<text x="87.8" y="168.1" transform="rotate(-90 87.8 168.1)">0</text>
<text x="110.5" y="206.3">4</text>
<text x="136.2" y="206.3">3</text>
<text x="110.5" y="225.7">1</text>
<text x="136.2" y="225.7">2</text>
<text x="108.8" y="241.6">4</text>
<text x="134.4" y="241.6">3</text>
<text x="108.8" y="261">1</text>
<text x="134.4" y="261">2</text>
<text x="333" y="278.8" transform="rotate(-90 333 278.8)">21</text>
<text x="336.5" y="278.8" transform="rotate(-90 336.5 278.8)">20</text>
<text x="334.1" y="284.2" transform="rotate(-90 334.1 284.2)">EP</text>
<text x="337.6" y="284.9" transform="rotate(-90 337.6 284.9)">NC</text>
<text x="322.4" y="291">1</text>
<text x="325.9" y="292.7">ISNS</text>
<text x="340.1" y="292.7">SWO</text>
<text x="349.4" y="291">18</text>
<text x="322.4" y="294.5">2</text>
<text x="322.4" y="298">3</text>
<text x="325.9" y="296.3">FBH</text>
<text x="325.9" y="299.8">EROUT</text>
<text x="339.8" y="299.8">VT15</text>
<text x="343.4" y="296.3">NC</text>
<text x="349.4" y="298">16</text>
<text x="349.4" y="294.5">17</text>
<text x="322.4" y="301.6">4</text>
<text x="325.9" y="303.3">FBL</text>
<text x="343.4" y="303.3">NC</text>
<text x="349.4" y="305.1">14</text>
<text x="349.4" y="301.6">15</text>
<text x="322.4" y="308.6">6</text>
<text x="325.9" y="310.4">RDET</text>
<text x="343.4" y="306.8">NC</text>
<text x="327.7" y="323.1" transform="rotate(-90 327.7 323.1)">7</text>
<text x="329.1" y="320.3" transform="rotate(-90 329.1 320.3)">NC</text>
<text x="331.3" y="323.1" transform="rotate(-90 331.3 323.1)">8</text>
<text x="332.7" y="320.3" transform="rotate(-90 332.7 320.3)">HSO</text>
<text x="334.8" y="323.1" transform="rotate(-90 334.8 323.1)">9</text>
<text x="336.2" y="320.3" transform="rotate(-90 336.2 320.3)">RCL</text>
<text x="339.7" y="320.3" transform="rotate(-90 339.7 320.3)">RFREQ</text>
<text x="343.3" y="320.3" transform="rotate(-90 343.3 320.3)">NC</text>
<text x="346.8" y="320.3" transform="rotate(-90 346.8 320.3)">NC</text>
<text x="338.3" y="325.2" transform="rotate(-90 338.3 325.2)">10</text>
<text x="341.8" y="325.2" transform="rotate(-90 341.8 325.2)">11</text>
<text x="345.4" y="325.2" transform="rotate(-90 345.4 325.2)">12</text>
</g>
<g font-size="3.2">
<text x="458.4" y="44">AGND</text>
<text x="469.4" y="42.3">48</text>
<text x="428.2" y="49.3">3</text>
<text x="431.7" y="51.1">AGND</text>
<text x="100.3" y="63.4">1</text>
<text x="134.1" y="63.4">6</text>
<text x="428.2" y="70.5">9</text>
<text x="100.3" y="74">2</text>
<text x="134.1" y="74">5</text>
<text x="431.7" y="72.2">AGND</text>
<text x="100.3" y="84.6">3</text>
<text x="134.1" y="84.6">4</text>
<text x="426.2" y="88.1">14</text>
<text x="431.7" y="89.9">AGND</text>
<text x="514.7" y="84.9" transform="rotate(-90 514.7 84.9)">2</text>
<text x="426.2" y="95.2">16</text>
<text x="431.7" y="96.9">AGND</text>
<text x="507.6" y="101.1" transform="rotate(-90 507.6 101.1)">4</text>
<text x="426.2" y="105.8">19</text>
<text x="431.7" y="107.5">AGND</text>
<text x="460.6" y="111.1">GND</text>
<text x="469.4" y="109.3">29</text>
<text x="340.1" y="278.8" transform="rotate(-90 340.1 278.8)">19</text>
<text x="341.1" y="286.8" transform="rotate(-90 341.1 286.8)">VSS</text>
</g>
<g font-size="3.2" fill="#f00">
<text x="428.2" y="52.8">4</text>
<text x="431.7" y="54.6">AVDD</text>
<text x="428.2" y="67">8</text>
<text x="431.7" y="68.7">AVDD</text>
<text x="431.7" y="79.3">AVDD</text>
<text x="426.2" y="91.7">15</text>
<text x="431.7" y="93.4">AVDD</text>
<text x="426.2" y="98.7">17</text>
<text x="431.7" y="100.5">AVDD</text>
<text x="426.2" y="112.8">21</text>
<text x="469.4" y="112.8">28</text>
<text x="431.7" y="114.6">AVDD</text>
<text x="460.8" y="114.6">VDD</text>
<text x="322.4" y="305.1">5</text>
<text x="325.9" y="306.8">VDD</text>
<text x="339.2" y="310.4">VPOS</text>
<text x="349.4" y="308.6">13</text>
</g>
<g font-size="2.5" fill="#000080">
<text x="163.7" y="98">100nF</text>
<text x="239.5" y="98">100nF</text>
<text x="252.2" y="103.4">100nF100nF 100nF 100nF100nF</text>
<text x="516.5" y="117.4">100nF</text>
<text x="194.4" y="135.1">47</text>
<text x="203.2" y="142.2">47</text>
<text x="129.9" y="191.7">75</text>
<text x="421" y="302.8">10K</text>
<text x="461.7" y="324.6" transform="rotate(-90 461.7 324.6)">1K</text>
</g>
</svg>
